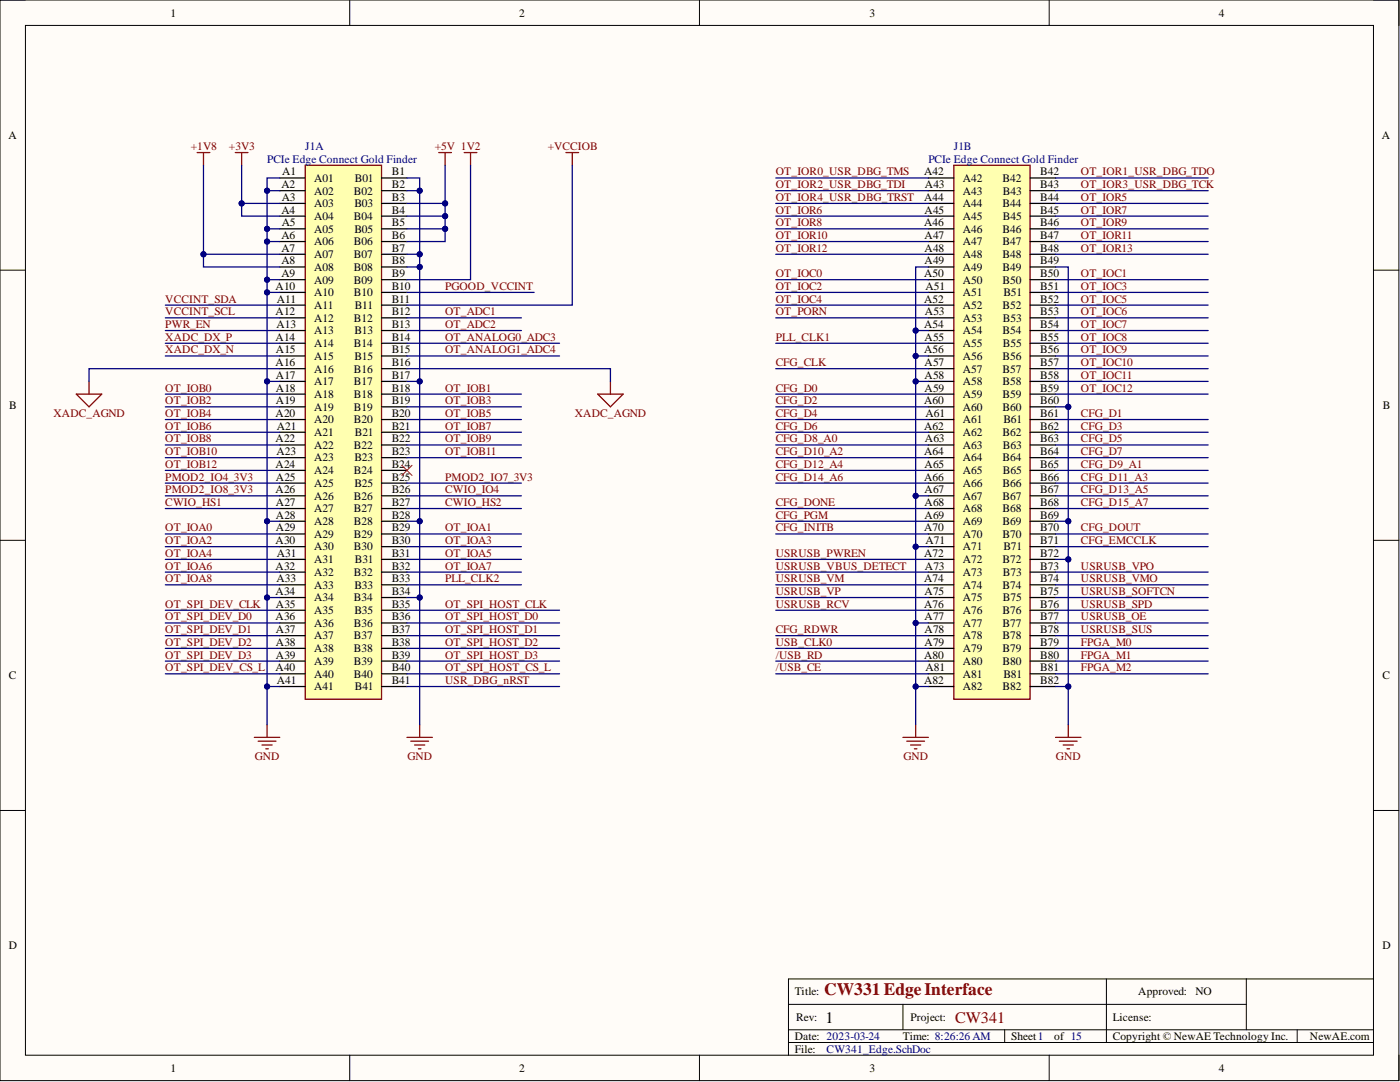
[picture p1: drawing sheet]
<svg xmlns="http://www.w3.org/2000/svg" width="279mm" height="216mm" viewBox="0 0 279 216" stroke-linecap="round" stroke-linejoin="round" font-family="sans-serif">
<path d="M0 0h279.2v215.6h-279.2z" fill-rule="evenodd" fill="#fffcf8"/>
<path d="M0 0h279.2v215.6h-279.2z" fill="none" stroke="#000" stroke-width=".2"/>
<path d="M5.1 5.1h269v205.5h-269z" fill-rule="evenodd" fill="#fffcf8"/>
<g fill="none" stroke="#000" stroke-width=".2">
<path d="M0 0h5.1M5.1 5.1h269v205.5h-269zM69.8 0v5.1M139.6 0v5.1M209.4 0v5.1M274.1 0h5.1v5.1M0 53.9h5.1M274.1 53.9h5.1M0 107.8h5.1M274.1 107.8h5.1M0 161.7h5.1M274.1 161.7h5.1"/>
<path d="M220.8 195.3v12.7M248.7 195.3v10.2M274.1 195.3h-116.7v15.3M69.8 210.6v5M139.6 210.6v5M157.4 200.4h91.3M157.4 208h116.7M157.4 205.5h116.7M180.2 200.4v5.1M200.5 205.5v2.5M209.4 210.6v5M258.9 205.5v2.5"/>
<path d="M279.2 210.6v5"/>
</g>
<path d="M60.9 33h15.2v106.5h-15.2z" fill-rule="evenodd" fill="#ffffb0"/>
<path d="M60.9 33h15.2v106.5h-15.2z" fill="none" stroke="#800000" stroke-width=".25"/>
<g fill="none" stroke="#000" stroke-width=".25">
<path d="M55.8 35.5h5.1M55.8 38.1h5.1M76.1 35.5h5.1M76.1 38.1h5.1M55.8 40.6h5.1M55.8 43.1h5.1M55.8 45.7h5.1M55.8 48.2h5.1M55.8 50.7h5.1M55.8 53.3h5.1M55.8 55.8h5.1M55.8 58.3h5.1"/>
<path d="M76.1 40.6h5.1M76.1 43.1h5.1M76.1 45.7h5.1M76.1 48.2h5.1M76.1 50.7h5.1M76.1 53.3h5.1M76.1 55.8h5.1M76.1 58.3h5.1M55.8 60.9h5.1M55.8 63.4h5.1M55.8 66h5.1M55.8 68.5h5.1"/>
<path d="M55.8 71h5.1M55.8 73.6h5.1M55.8 76.1h5.1M55.8 78.6h5.1M76.1 60.9h5.1M76.1 63.4h5.1M76.1 66h5.1M76.1 68.5h5.1M76.1 71h5.1M76.1 73.6h5.1M76.1 76.1h5.1M76.1 78.6h5.1"/>
<path d="M55.8 81.2h5.1M55.8 83.7h5.1M55.8 86.3h5.1M55.8 88.8h5.1M55.8 91.3h5.1M55.8 93.9h5.1M55.8 96.4h5.1M55.8 98.9h5.1M76.1 81.2h5.1M76.1 83.7h5.1M76.1 86.3h5.1M76.1 88.8h5.1"/>
<path d="M76.1 91.3h5.1M76.1 93.9h5.1M76.1 96.4h5.1M76.1 98.9h5.1M55.8 101.5h5.1M55.8 104h5.1M55.8 106.5h5.1M55.8 109.1h5.1M55.8 111.6h5.1M55.8 114.2h5.1M55.8 116.7h5.1M55.8 119.2h5.1"/>
<path d="M76.1 101.5h5.1M76.1 104h5.1M76.1 106.5h5.1M76.1 109.1h5.1M76.1 111.6h5.1M76.1 114.2h5.1M76.1 116.7h5.1M76.1 119.2h5.1M55.8 121.8h5.1M55.8 124.3h5.1M55.8 126.8h5.1M55.8 129.4h5.1"/>
<path d="M55.8 131.9h5.1M55.8 134.5h5.1M55.8 137h5.1M76.1 121.8h5.1M76.1 124.3h5.1M76.1 126.8h5.1M76.1 129.4h5.1M76.1 131.9h5.1M76.1 134.5h5.1M76.1 137h5.1"/>
</g>
<path d="M190.4 33h15.2v106.5h-15.2z" fill-rule="evenodd" fill="#ffffb0"/>
<g fill="none" stroke="#800000" stroke-width=".25">
<path d="M39.3 30.4h2.6M40.6 30.4v2.6M47 30.4h2.5M48.2 30.4v2.6M87.6 30.4h2.5M88.8 30.4v2.6M92.6 30.4h2.6M93.9 30.4v2.6M112.9 30.4h2.6M114.2 30.4v2.6M190.4 33h15.2v106.5h-15.2zM15.2 78.6h5.1l-2.5 2.6z"/>
<path d="M17.8 76.1v2.5M119.3 78.6h5.1l-2.6 2.6zM121.8 76.1v2.5M50.8 147.1h5M51.5 147.9h3.6M52.3 148.7h2M53 149.4h.6M53.3 144.6v2.5M81.2 147.1h5.1M82 147.9h3.5M82.7 148.7h2.1M83.5 149.4h.5"/>
<path d="M83.8 144.6v2.5M180.2 147.1h5.1M181 147.9h3.5M181.7 148.7h2.1M182.5 149.4h.5M182.7 144.6v2.5M210.7 147.1h5M211.4 147.9h3.6M212.2 148.7h2M212.9 149.4h.5M213.2 144.6v2.5"/>
</g>
<g fill="none" stroke="#000" stroke-width=".25">
<path d="M185.3 35.5h5.1M185.3 38.1h5.1M205.6 35.5h5.1M205.6 38.1h5.1M185.3 40.6h5.1M185.3 43.1h5.1M185.3 45.7h5.1M185.3 48.2h5.1M185.3 50.7h5.1M185.3 53.3h5.1M185.3 55.8h5.1M185.3 58.3h5.1"/>
<path d="M205.6 40.6h5.1M205.6 43.1h5.1M205.6 45.7h5.1M205.6 48.2h5.1M205.6 50.7h5.1M205.6 53.3h5.1M205.6 55.8h5.1M205.6 58.3h5.1M185.3 60.9h5.1M185.3 63.4h5.1M185.3 66h5.1M185.3 68.5h5.1"/>
<path d="M185.3 71h5.1M185.3 73.6h5.1M185.3 76.1h5.1M185.3 78.6h5.1M205.6 60.9h5.1M205.6 63.4h5.1M205.6 66h5.1M205.6 68.5h5.1M205.6 71h5.1M205.6 73.6h5.1M205.6 76.1h5.1M205.6 78.6h5.1"/>
<path d="M185.3 81.2h5.1M185.3 83.7h5.1M185.3 86.3h5.1M185.3 88.8h5.1M185.3 91.3h5.1M185.3 93.9h5.1M185.3 96.4h5.1M185.3 98.9h5.1M205.6 81.2h5.1M205.6 83.7h5.1M205.6 86.3h5.1M205.6 88.8h5.1"/>
<path d="M205.6 91.3h5.1M205.6 93.9h5.1M205.6 96.4h5.1M205.6 98.9h5.1M185.3 101.5h5.1M185.3 104h5.1M185.3 106.5h5.1M185.3 109.1h5.1M185.3 111.6h5.1M185.3 114.2h5.1M185.3 116.7h5.1M185.3 119.2h5.1"/>
<path d="M205.6 101.5h5.1M205.6 104h5.1M205.6 106.5h5.1M205.6 109.1h5.1M205.6 111.6h5.1M205.6 114.2h5.1M205.6 116.7h5.1M205.6 119.2h5.1M185.3 121.8h5.1M185.3 124.3h5.1M185.3 126.8h5.1M185.3 129.4h5.1"/>
<path d="M185.3 131.9h5.1M185.3 134.5h5.1M185.3 137h5.1M205.6 121.8h5.1M205.6 124.3h5.1M205.6 126.8h5.1M205.6 129.4h5.1M205.6 131.9h5.1M205.6 134.5h5.1M205.6 137h5.1"/>
</g>
<path d="M80.2 92.8l2 2.1M82.2 92.8l-2 2.1" fill="none" stroke="#f00" stroke-width=".2"/>
<path d="M55.8 35.5h-2.5v109.1" fill="none" stroke="#000080" stroke-width=".25"/>
<circle cx="53.3" cy="38.1" r=".51" fill="#000080"/>
<circle cx="53.3" cy="38.1" r=".51" fill="none" stroke="#000080" stroke-width=".2"/>
<circle cx="53.3" cy="45.7" r=".51" fill="#000080"/>
<circle cx="53.3" cy="45.7" r=".51" fill="none" stroke="#000080" stroke-width=".2"/>
<circle cx="53.3" cy="48.2" r=".51" fill="#000080"/>
<circle cx="53.3" cy="48.2" r=".51" fill="none" stroke="#000080" stroke-width=".2"/>
<circle cx="53.3" cy="55.8" r=".51" fill="#000080"/>
<circle cx="53.3" cy="55.8" r=".51" fill="none" stroke="#000080" stroke-width=".2"/>
<circle cx="53.3" cy="58.3" r=".51" fill="#000080"/>
<circle cx="53.3" cy="58.3" r=".51" fill="none" stroke="#000080" stroke-width=".2"/>
<circle cx="53.3" cy="76.1" r=".51" fill="#000080"/>
<circle cx="53.3" cy="76.1" r=".51" fill="none" stroke="#000080" stroke-width=".2"/>
<circle cx="53.3" cy="104" r=".51" fill="#000080"/>
<circle cx="53.3" cy="104" r=".51" fill="none" stroke="#000080" stroke-width=".2"/>
<circle cx="53.3" cy="119.2" r=".51" fill="#000080"/>
<circle cx="53.3" cy="119.2" r=".51" fill="none" stroke="#000080" stroke-width=".2"/>
<circle cx="53.3" cy="137" r=".51" fill="#000080"/>
<circle cx="53.3" cy="137" r=".51" fill="none" stroke="#000080" stroke-width=".2"/>
<path d="M81.2 35.5h2.6v109.1" fill="none" stroke="#000080" stroke-width=".25"/>
<circle cx="83.8" cy="38.1" r=".51" fill="#000080"/>
<circle cx="83.8" cy="38.1" r=".51" fill="none" stroke="#000080" stroke-width=".2"/>
<circle cx="83.8" cy="50.7" r=".51" fill="#000080"/>
<circle cx="83.8" cy="50.7" r=".51" fill="none" stroke="#000080" stroke-width=".2"/>
<circle cx="83.8" cy="53.3" r=".51" fill="#000080"/>
<circle cx="83.8" cy="53.3" r=".51" fill="none" stroke="#000080" stroke-width=".2"/>
<circle cx="83.8" cy="76.1" r=".51" fill="#000080"/>
<circle cx="83.8" cy="76.1" r=".51" fill="none" stroke="#000080" stroke-width=".2"/>
<circle cx="83.8" cy="104" r=".51" fill="#000080"/>
<circle cx="83.8" cy="104" r=".51" fill="none" stroke="#000080" stroke-width=".2"/>
<circle cx="83.8" cy="119.2" r=".51" fill="#000080"/>
<circle cx="83.8" cy="119.2" r=".51" fill="none" stroke="#000080" stroke-width=".2"/>
<path d="M53.3 38.1h2.5" fill="none" stroke="#000080" stroke-width=".25"/>
<circle cx="53.3" cy="38.1" r=".51" fill="#000080"/>
<circle cx="53.3" cy="38.1" r=".51" fill="none" stroke="#000080" stroke-width=".2"/>
<path d="M53.3 45.7h2.5" fill="none" stroke="#000080" stroke-width=".25"/>
<circle cx="53.3" cy="45.7" r=".51" fill="#000080"/>
<circle cx="53.3" cy="45.7" r=".51" fill="none" stroke="#000080" stroke-width=".2"/>
<path d="M53.3 48.2h2.5" fill="none" stroke="#000080" stroke-width=".25"/>
<circle cx="53.3" cy="48.2" r=".51" fill="#000080"/>
<circle cx="53.3" cy="48.2" r=".51" fill="none" stroke="#000080" stroke-width=".2"/>
<path d="M53.3 55.8h2.5" fill="none" stroke="#000080" stroke-width=".25"/>
<circle cx="53.3" cy="55.8" r=".51" fill="#000080"/>
<circle cx="53.3" cy="55.8" r=".51" fill="none" stroke="#000080" stroke-width=".2"/>
<path d="M53.3 58.3h2.5" fill="none" stroke="#000080" stroke-width=".25"/>
<circle cx="53.3" cy="58.3" r=".51" fill="#000080"/>
<circle cx="53.3" cy="58.3" r=".51" fill="none" stroke="#000080" stroke-width=".2"/>
<path d="M53.3 76.1h2.5" fill="none" stroke="#000080" stroke-width=".25"/>
<circle cx="53.3" cy="76.1" r=".51" fill="#000080"/>
<circle cx="53.3" cy="76.1" r=".51" fill="none" stroke="#000080" stroke-width=".2"/>
<path d="M53.3 104h2.5" fill="none" stroke="#000080" stroke-width=".25"/>
<circle cx="53.3" cy="104" r=".51" fill="#000080"/>
<circle cx="53.3" cy="104" r=".51" fill="none" stroke="#000080" stroke-width=".2"/>
<path d="M53.3 119.2h2.5" fill="none" stroke="#000080" stroke-width=".25"/>
<circle cx="53.3" cy="119.2" r=".51" fill="#000080"/>
<circle cx="53.3" cy="119.2" r=".51" fill="none" stroke="#000080" stroke-width=".2"/>
<path d="M53.3 137h2.5" fill="none" stroke="#000080" stroke-width=".25"/>
<circle cx="53.3" cy="137" r=".51" fill="#000080"/>
<circle cx="53.3" cy="137" r=".51" fill="none" stroke="#000080" stroke-width=".2"/>
<path d="M81.2 38.1h2.6" fill="none" stroke="#000080" stroke-width=".25"/>
<circle cx="83.8" cy="38.1" r=".51" fill="#000080"/>
<circle cx="83.8" cy="38.1" r=".51" fill="none" stroke="#000080" stroke-width=".2"/>
<path d="M81.2 50.7h2.6" fill="none" stroke="#000080" stroke-width=".25"/>
<circle cx="83.8" cy="50.7" r=".51" fill="#000080"/>
<circle cx="83.8" cy="50.7" r=".51" fill="none" stroke="#000080" stroke-width=".2"/>
<path d="M81.2 53.3h2.6" fill="none" stroke="#000080" stroke-width=".25"/>
<circle cx="83.8" cy="53.3" r=".51" fill="#000080"/>
<circle cx="83.8" cy="53.3" r=".51" fill="none" stroke="#000080" stroke-width=".2"/>
<path d="M81.2 76.1h2.6" fill="none" stroke="#000080" stroke-width=".25"/>
<circle cx="83.8" cy="76.1" r=".51" fill="#000080"/>
<circle cx="83.8" cy="76.1" r=".51" fill="none" stroke="#000080" stroke-width=".2"/>
<path d="M81.2 104h2.6" fill="none" stroke="#000080" stroke-width=".25"/>
<circle cx="83.8" cy="104" r=".51" fill="#000080"/>
<circle cx="83.8" cy="104" r=".51" fill="none" stroke="#000080" stroke-width=".2"/>
<path d="M81.2 119.2h2.6" fill="none" stroke="#000080" stroke-width=".25"/>
<circle cx="83.8" cy="119.2" r=".51" fill="#000080"/>
<circle cx="83.8" cy="119.2" r=".51" fill="none" stroke="#000080" stroke-width=".2"/>
<path d="M210.7 53.3h2.5v91.3" fill="none" stroke="#000080" stroke-width=".25"/>
<circle cx="213.2" cy="137" r=".51" fill="#000080"/>
<circle cx="213.2" cy="137" r=".51" fill="none" stroke="#000080" stroke-width=".2"/>
<circle cx="213.2" cy="111.6" r=".51" fill="#000080"/>
<circle cx="213.2" cy="111.6" r=".51" fill="none" stroke="#000080" stroke-width=".2"/>
<circle cx="213.2" cy="104" r=".51" fill="#000080"/>
<circle cx="213.2" cy="104" r=".51" fill="none" stroke="#000080" stroke-width=".2"/>
<circle cx="213.2" cy="81.2" r=".51" fill="#000080"/>
<circle cx="213.2" cy="81.2" r=".51" fill="none" stroke="#000080" stroke-width=".2"/>
<path d="M185.3 53.3h-2.6v91.3" fill="none" stroke="#000080" stroke-width=".25"/>
<circle cx="182.7" cy="66" r=".51" fill="#000080"/>
<circle cx="182.7" cy="66" r=".51" fill="none" stroke="#000080" stroke-width=".2"/>
<circle cx="182.7" cy="71" r=".51" fill="#000080"/>
<circle cx="182.7" cy="71" r=".51" fill="none" stroke="#000080" stroke-width=".2"/>
<circle cx="182.7" cy="76.1" r=".51" fill="#000080"/>
<circle cx="182.7" cy="76.1" r=".51" fill="none" stroke="#000080" stroke-width=".2"/>
<circle cx="182.7" cy="98.9" r=".51" fill="#000080"/>
<circle cx="182.7" cy="98.9" r=".51" fill="none" stroke="#000080" stroke-width=".2"/>
<circle cx="182.7" cy="109.1" r=".51" fill="#000080"/>
<circle cx="182.7" cy="109.1" r=".51" fill="none" stroke="#000080" stroke-width=".2"/>
<circle cx="182.7" cy="124.3" r=".51" fill="#000080"/>
<circle cx="182.7" cy="124.3" r=".51" fill="none" stroke="#000080" stroke-width=".2"/>
<circle cx="182.7" cy="137" r=".51" fill="#000080"/>
<circle cx="182.7" cy="137" r=".51" fill="none" stroke="#000080" stroke-width=".2"/>
<path d="M182.7 66h2.6" fill="none" stroke="#000080" stroke-width=".25"/>
<circle cx="182.7" cy="66" r=".51" fill="#000080"/>
<circle cx="182.7" cy="66" r=".51" fill="none" stroke="#000080" stroke-width=".2"/>
<path d="M182.7 71h2.6" fill="none" stroke="#000080" stroke-width=".25"/>
<circle cx="182.7" cy="71" r=".51" fill="#000080"/>
<circle cx="182.7" cy="71" r=".51" fill="none" stroke="#000080" stroke-width=".2"/>
<path d="M182.7 76.1h2.6" fill="none" stroke="#000080" stroke-width=".25"/>
<circle cx="182.7" cy="76.1" r=".51" fill="#000080"/>
<circle cx="182.7" cy="76.1" r=".51" fill="none" stroke="#000080" stroke-width=".2"/>
<path d="M210.7 81.2h2.5" fill="none" stroke="#000080" stroke-width=".25"/>
<circle cx="213.2" cy="81.2" r=".51" fill="#000080"/>
<circle cx="213.2" cy="81.2" r=".51" fill="none" stroke="#000080" stroke-width=".2"/>
<path d="M182.7 124.3h2.6" fill="none" stroke="#000080" stroke-width=".25"/>
<circle cx="182.7" cy="124.3" r=".51" fill="#000080"/>
<circle cx="182.7" cy="124.3" r=".51" fill="none" stroke="#000080" stroke-width=".2"/>
<path d="M182.7 137h2.6" fill="none" stroke="#000080" stroke-width=".25"/>
<circle cx="182.7" cy="137" r=".51" fill="#000080"/>
<circle cx="182.7" cy="137" r=".51" fill="none" stroke="#000080" stroke-width=".2"/>
<path d="M182.7 109.1h2.6" fill="none" stroke="#000080" stroke-width=".25"/>
<circle cx="182.7" cy="109.1" r=".51" fill="#000080"/>
<circle cx="182.7" cy="109.1" r=".51" fill="none" stroke="#000080" stroke-width=".2"/>
<path d="M182.7 98.9h2.6" fill="none" stroke="#000080" stroke-width=".25"/>
<circle cx="182.7" cy="98.9" r=".51" fill="#000080"/>
<circle cx="182.7" cy="98.9" r=".51" fill="none" stroke="#000080" stroke-width=".2"/>
<path d="M210.7 104h2.5" fill="none" stroke="#000080" stroke-width=".25"/>
<circle cx="213.2" cy="104" r=".51" fill="#000080"/>
<circle cx="213.2" cy="104" r=".51" fill="none" stroke="#000080" stroke-width=".2"/>
<path d="M210.7 111.6h2.5" fill="none" stroke="#000080" stroke-width=".25"/>
<circle cx="213.2" cy="111.6" r=".51" fill="#000080"/>
<circle cx="213.2" cy="111.6" r=".51" fill="none" stroke="#000080" stroke-width=".2"/>
<path d="M210.7 137h2.5" fill="none" stroke="#000080" stroke-width=".25"/>
<circle cx="213.2" cy="137" r=".51" fill="#000080"/>
<circle cx="213.2" cy="137" r=".51" fill="none" stroke="#000080" stroke-width=".2"/>
<path d="M48.2 33v7.6h7.6" fill="none" stroke="#000080" stroke-width=".25"/>
<circle cx="48.2" cy="40.6" r=".51" fill="#000080"/>
<circle cx="48.2" cy="40.6" r=".51" fill="none" stroke="#000080" stroke-width=".2"/>
<path d="M48.2 40.6v2.5h7.6" fill="none" stroke="#000080" stroke-width=".25"/>
<circle cx="48.2" cy="40.6" r=".51" fill="#000080"/>
<circle cx="48.2" cy="40.6" r=".51" fill="none" stroke="#000080" stroke-width=".2"/>
<path d="M40.6 33v17.7h15.2" fill="none" stroke="#000080" stroke-width=".25"/>
<circle cx="40.6" cy="50.7" r=".51" fill="#000080"/>
<circle cx="40.6" cy="50.7" r=".51" fill="none" stroke="#000080" stroke-width=".2"/>
<path d="M40.6 50.7v2.6h15.2" fill="none" stroke="#000080" stroke-width=".25"/>
<circle cx="40.6" cy="50.7" r=".51" fill="#000080"/>
<circle cx="40.6" cy="50.7" r=".51" fill="none" stroke="#000080" stroke-width=".2"/>
<path d="M88.8 33v15.2h-7.6" fill="none" stroke="#000080" stroke-width=".25"/>
<circle cx="88.8" cy="40.6" r=".51" fill="#000080"/>
<circle cx="88.8" cy="40.6" r=".51" fill="none" stroke="#000080" stroke-width=".2"/>
<circle cx="88.8" cy="43.1" r=".51" fill="#000080"/>
<circle cx="88.8" cy="43.1" r=".51" fill="none" stroke="#000080" stroke-width=".2"/>
<circle cx="88.8" cy="45.7" r=".51" fill="#000080"/>
<circle cx="88.8" cy="45.7" r=".51" fill="none" stroke="#000080" stroke-width=".2"/>
<path d="M81.2 45.7h7.6" fill="none" stroke="#000080" stroke-width=".25"/>
<circle cx="88.8" cy="45.7" r=".51" fill="#000080"/>
<circle cx="88.8" cy="45.7" r=".51" fill="none" stroke="#000080" stroke-width=".2"/>
<path d="M81.2 43.1h7.6" fill="none" stroke="#000080" stroke-width=".25"/>
<circle cx="88.8" cy="43.1" r=".51" fill="#000080"/>
<circle cx="88.8" cy="43.1" r=".51" fill="none" stroke="#000080" stroke-width=".2"/>
<path d="M81.2 40.6h7.6" fill="none" stroke="#000080" stroke-width=".25"/>
<circle cx="88.8" cy="40.6" r=".51" fill="#000080"/>
<circle cx="88.8" cy="40.6" r=".51" fill="none" stroke="#000080" stroke-width=".2"/>
<g fill="none" stroke="#000080" stroke-width=".25">
<path d="M93.9 33v22.8h-12.7M114.2 33v27.9h-33M154.8 35.5h30.5M154.8 38.1h30.5M210.7 35.5h30.4M210.7 38.1h30.4M81.2 58.3h25.4M154.8 58.3h30.5M154.8 40.6h30.5M154.8 43.1h30.5M154.8 45.7h30.5M154.8 48.2h30.5"/>
<path d="M154.8 50.7h30.5M154.8 55.8h30.5M210.7 58.3h30.4M210.7 40.6h30.4M210.7 43.1h30.4M210.7 45.7h30.4M210.7 48.2h30.4M210.7 50.7h30.4M210.7 55.8h30.4M33 71h22.8M33 68.5h22.8M33 60.9h22.8"/>
<path d="M33 63.4h22.8M33 66h22.8M33 78.6h22.8M55.8 73.6h-38v2.5M81.2 73.6h40.6v2.5M81.2 71h30.5M81.2 68.5h30.5M81.2 63.4h22.9M81.2 66h22.9M81.2 78.6h22.9M154.8 68.5h30.5M154.8 60.9h30.5"/>
<path d="M154.8 63.4h30.5M154.8 78.6h30.5M154.8 73.6h30.5M210.7 71h30.4M210.7 68.5h30.4M210.7 60.9h30.4M210.7 63.4h30.4M210.7 66h30.4M210.7 78.6h30.4M210.7 73.6h30.4M210.7 76.1h30.4M33 81.2h22.8"/>
<path d="M33 83.7h22.8M33 86.3h22.8M33 88.8h22.8M33 98.9h22.8M33 96.4h22.8M33 93.9h22.8M33 91.3h22.8M81.2 81.2h22.9M81.2 83.7h22.9M81.2 86.3h22.9M81.2 88.8h22.9M81.2 98.9h22.9"/>
<path d="M81.2 96.4h22.9M81.2 91.3h22.9M154.8 81.2h30.5M154.8 83.7h30.5M154.8 86.3h30.5M154.8 88.8h30.5M154.8 96.4h30.5M154.8 93.9h30.5M154.8 91.3h30.5M210.7 83.7h30.4M210.7 86.3h30.4M210.7 88.8h30.4"/>
<path d="M210.7 98.9h30.4M210.7 96.4h30.4M210.7 93.9h30.4M210.7 91.3h30.4M33 101.5h22.8M33 106.5h22.8M33 109.1h22.8M33 111.6h22.8M33 114.2h22.8M33 116.7h22.8M81.2 101.5h22.9M81.2 106.5h22.9"/>
<path d="M81.2 109.1h22.9M81.2 111.6h22.9M81.2 114.2h22.9M81.2 116.7h22.9M154.8 101.5h30.5M154.8 106.5h30.5M154.8 111.6h30.5M154.8 114.2h30.5M154.8 116.7h30.5M154.8 104h30.5M154.8 119.2h30.5M210.7 101.5h30.4"/>
<path d="M210.7 106.5h30.4M210.7 109.1h30.4M210.7 114.2h30.4M210.7 116.7h30.4M210.7 119.2h30.4M33 121.8h22.8M33 124.3h22.8M33 126.8h22.8M33 129.4h22.8M33 131.9h22.8M33 134.5h22.8M81.2 121.8h30.5"/>
<path d="M81.2 124.3h30.5M81.2 126.8h30.5M81.2 129.4h30.5M81.2 131.9h30.5M81.2 134.5h30.5M81.2 137h30.5M154.8 121.8h30.5M154.8 126.8h30.5M154.8 129.4h30.5M154.8 131.9h30.5M154.8 134.5h30.5M210.7 121.8h30.4"/>
<path d="M210.7 124.3h30.4M210.7 126.8h30.4M210.7 129.4h30.4M210.7 131.9h30.4M210.7 134.5h30.4"/>
</g>
<text font-size="3.5" fill="#800000" x="164.5" y="198.6">CW331 EdgeInterface</text>
<text font-size="3.2" x="164.7" y="204">1</text>
<text font-size="3.2" fill="#800000" x="190.6" y="204">CW341</text>
<g font-size="2.3">
<text x="34" y="3.3">1</text>
<text x="103.6" y="3.3">2</text>
<text x="173.5" y="3.3">3</text>
<text x="243.2" y="3.3">4</text>
<text x="1.7" y="27.7">A</text>
<text x="275.8" y="27.7">A</text>
<text x="56.3" y="35">A1</text>
<text x="78.2" y="35">B1</text>
<text x="184.4" y="35">A42</text>
<text x="207.6" y="35">B42</text>
<text x="56.2" y="37.5">A2</text>
<text x="56.3" y="40.1">A3</text>
<text x="62.7" y="36.3">A01</text>
<text x="62.7" y="38.8">A02</text>
<text x="62.7" y="41.3">A03</text>
<text x="70.6" y="38.8">B02</text>
<text x="70.7" y="41.3">B03</text>
<text x="70.8" y="36.3">B01</text>
<text x="78.2" y="37.5">B2</text>
<text x="78.2" y="40.1">B3</text>
<text x="184.4" y="40.1">A44</text>
<text x="184.6" y="37.5">A43</text>
<text x="192.1" y="36.3">A42</text>
<text x="192.1" y="38.8">A43</text>
<text x="192.1" y="41.3">A44</text>
<text x="200.1" y="36.3">B42</text>
<text x="200.1" y="41.3">B44</text>
<text x="200.2" y="38.8">B43</text>
<text x="207.6" y="37.5">B43</text>
<text x="207.6" y="40.1">B44</text>
<text x="56.2" y="42.6">A4</text>
<text x="56.2" y="47.7">A6</text>
<text x="56.3" y="45.2">A5</text>
<text x="62.7" y="43.9">A04</text>
<text x="62.7" y="46.4">A05</text>
<text x="70.6" y="43.9">B04</text>
<text x="70.7" y="46.4">B05</text>
<text x="78.2" y="42.6">B4</text>
<text x="78.2" y="45.2">B5</text>
<text x="78.2" y="47.7">B6</text>
<text x="184.4" y="45.2">A46</text>
<text x="184.5" y="42.6">A45</text>
<text x="184.5" y="47.7">A47</text>
<text x="192.1" y="43.9">A45</text>
<text x="192.1" y="46.4">A46</text>
<text x="200.1" y="46.4">B46</text>
<text x="200.2" y="43.9">B45</text>
<text x="207.6" y="42.6">B45</text>
<text x="207.6" y="45.2">B46</text>
<text x="207.6" y="47.7">B47</text>
<text x="56.2" y="50.2">A7</text>
<text x="56.2" y="52.8">A8</text>
<text x="62.7" y="49">A06</text>
<text x="62.7" y="51.5">A07</text>
<text x="70.6" y="49">B06</text>
<text x="70.6" y="51.5">B07</text>
<text x="78.2" y="50.2">B7</text>
<text x="78.2" y="52.8">B8</text>
<text x="184.5" y="50.2">A48</text>
<text x="184.5" y="52.8">A49</text>
<text x="192.1" y="49">A47</text>
<text x="192.1" y="51.5">A48</text>
<text x="200.1" y="49">B47</text>
<text x="200.1" y="51.5">B48</text>
<text x="207.6" y="50.2">B48</text>
<text x="207.6" y="52.8">B49</text>
<text x="55" y="57.8">A10</text>
<text x="56.2" y="55.3">A9</text>
<text x="62.7" y="54">A08</text>
<text x="62.7" y="56.6">A09</text>
<text x="62.7" y="59.1">A10</text>
<text x="70.6" y="54">B08</text>
<text x="70.6" y="56.6">B09</text>
<text x="70.6" y="59.1">B10</text>
<text x="78.2" y="55.3">B9</text>
<text x="78.2" y="57.8">B10</text>
<text x="184.4" y="55.3">A50</text>
<text x="184.7" y="57.8">A51</text>
<text x="192.1" y="54">A49</text>
<text x="192.1" y="56.6">A50</text>
<text x="192.1" y="59.1">A51</text>
<text x="200.1" y="54">B49</text>
<text x="200.1" y="56.6">B50</text>
<text x="200.2" y="59.1">B51</text>
<text x="207.6" y="55.3">B50</text>
<text x="207.6" y="57.8">B51</text>
<text x="55" y="62.9">A12</text>
<text x="55.2" y="65.4">A13</text>
<text x="55.2" y="60.4">A11</text>
<text x="62.7" y="61.6">A11</text>
<text x="62.7" y="64.2">A12</text>
<text x="70.6" y="64.2">B12</text>
<text x="70.8" y="61.6">B11</text>
<text x="78.2" y="60.4">B11</text>
<text x="78.2" y="62.9">B12</text>
<text x="78.2" y="65.4">B13</text>
<text x="184.4" y="60.4">A52</text>
<text x="184.4" y="65.4">A54</text>
<text x="184.6" y="62.9">A53</text>
<text x="192.1" y="61.6">A52</text>
<text x="192.1" y="64.2">A53</text>
<text x="200.1" y="61.6">B52</text>
<text x="200.2" y="64.2">B53</text>
<text x="207.6" y="60.4">B52</text>
<text x="207.6" y="62.9">B53</text>
<text x="207.6" y="65.4">B54</text>
<text x="55" y="68">A14</text>
<text x="55.1" y="70.5">A15</text>
<text x="62.7" y="66.7">A13</text>
<text x="62.7" y="69.3">A14</text>
<text x="62.7" y="71.8">A15</text>
<text x="70.6" y="69.3">B14</text>
<text x="70.7" y="66.7">B13</text>
<text x="70.7" y="71.8">B15</text>
<text x="78.2" y="68">B14</text>
<text x="78.2" y="70.5">B15</text>
<text x="184.4" y="70.5">A56</text>
<text x="184.5" y="68">A55</text>
<text x="192.1" y="66.7">A54</text>
<text x="192.1" y="69.3">A55</text>
<text x="192.1" y="71.8">A56</text>
<text x="200.1" y="66.7">B54</text>
<text x="200.1" y="71.8">B56</text>
<text x="200.2" y="69.3">B55</text>
<text x="207.6" y="68">B55</text>
<text x="207.6" y="70.5">B56</text>
<text x="55" y="73.1">A16</text>
<text x="55.1" y="75.6">A17</text>
<text x="62.7" y="74.3">A16</text>
<text x="62.7" y="76.9">A17</text>
<text x="70.6" y="74.3">B16</text>
<text x="70.6" y="76.9">B17</text>
<text x="78.2" y="73.1">B16</text>
<text x="78.2" y="75.6">B17</text>
<text x="184.5" y="73.1">A57</text>
<text x="184.5" y="75.6">A58</text>
<text x="192.1" y="74.3">A57</text>
<text x="192.1" y="76.9">A58</text>
<text x="200.1" y="74.3">B57</text>
<text x="200.1" y="76.9">B58</text>
<text x="207.6" y="73.1">B57</text>
<text x="207.6" y="75.6">B58</text>
<text x="1.9" y="81.6">B</text>
<text x="55" y="83.2">A20</text>
<text x="55.1" y="78.1">A18</text>
<text x="55.1" y="80.7">A19</text>
<text x="62.7" y="79.4">A18</text>
<text x="62.7" y="81.9">A19</text>
<text x="70.6" y="79.4">B18</text>
<text x="70.6" y="81.9">B19</text>
<text x="78.2" y="78.1">B18</text>
<text x="78.2" y="80.7">B19</text>
<text x="78.2" y="83.2">B20</text>
<text x="184.4" y="80.7">A60</text>
<text x="184.5" y="78.1">A59</text>
<text x="184.7" y="83.2">A61</text>
<text x="192.1" y="79.4">A59</text>
<text x="192.1" y="81.9">A60</text>
<text x="200.1" y="79.4">B59</text>
<text x="200.1" y="81.9">B60</text>
<text x="207.6" y="78.1">B59</text>
<text x="207.6" y="80.7">B60</text>
<text x="207.6" y="83.2">B61</text>
<text x="276" y="81.6">B</text>
<text x="55" y="88.3">A22</text>
<text x="55.2" y="85.7">A21</text>
<text x="62.7" y="84.5">A20</text>
<text x="62.7" y="87">A21</text>
<text x="62.7" y="89.5">A22</text>
<text x="70.6" y="84.5">B20</text>
<text x="70.6" y="89.5">B22</text>
<text x="70.8" y="87">B21</text>
<text x="78.2" y="85.7">B21</text>
<text x="78.2" y="88.3">B22</text>
<text x="184.4" y="85.7">A62</text>
<text x="184.6" y="88.3">A63</text>
<text x="192.1" y="84.5">A61</text>
<text x="192.1" y="87">A62</text>
<text x="192.1" y="89.5">A63</text>
<text x="200.1" y="87">B62</text>
<text x="200.2" y="89.5">B63</text>
<text x="200.2" y="84.5">B61</text>
<text x="207.6" y="85.7">B62</text>
<text x="207.6" y="88.3">B63</text>
<text x="55" y="93.4">A24</text>
<text x="55.1" y="95.9">A25</text>
<text x="55.2" y="90.8">A23</text>
<text x="62.7" y="92.1">A23</text>
<text x="62.7" y="94.6">A24</text>
<text x="70.6" y="94.6">B24</text>
<text x="70.7" y="92.1">B23</text>
<text x="78.2" y="90.8">B23</text>
<text x="78.2" y="93.4">B24</text>
<text x="78.2" y="95.9">B25</text>
<text x="184.4" y="90.8">A64</text>
<text x="184.4" y="95.9">A66</text>
<text x="184.5" y="93.4">A65</text>
<text x="192.1" y="92.1">A64</text>
<text x="192.1" y="94.6">A65</text>
<text x="200.1" y="92.1">B64</text>
<text x="200.2" y="94.6">B65</text>
<text x="207.6" y="90.8">B64</text>
<text x="207.6" y="93.4">B65</text>
<text x="207.6" y="95.9">B66</text>
<text x="55" y="98.4">A26</text>
<text x="55.1" y="101">A27</text>
<text x="62.7" y="97.2">A25</text>
<text x="62.7" y="99.7">A26</text>
<text x="70.6" y="99.7">B26</text>
<text x="70.7" y="97.2">B25</text>
<text x="78.2" y="98.4">B26</text>
<text x="78.2" y="101">B27</text>
<text x="184.5" y="98.4">A67</text>
<text x="184.5" y="101">A68</text>
<text x="192.1" y="97.2">A66</text>
<text x="192.1" y="99.7">A67</text>
<text x="200.1" y="97.2">B66</text>
<text x="200.1" y="99.7">B67</text>
<text x="207.6" y="98.4">B67</text>
<text x="207.6" y="101">B68</text>
<text x="55.1" y="103.5">A28</text>
<text x="55.1" y="106">A29</text>
<text x="62.7" y="102.2">A27</text>
<text x="62.7" y="104.8">A28</text>
<text x="62.7" y="107.3">A29</text>
<text x="70.6" y="102.2">B27</text>
<text x="70.6" y="104.8">B28</text>
<text x="70.6" y="107.3">B29</text>
<text x="78.2" y="103.5">B28</text>
<text x="78.2" y="106">B29</text>
<text x="184.4" y="106">A70</text>
<text x="184.5" y="103.5">A69</text>
<text x="192.1" y="102.2">A68</text>
<text x="192.1" y="104.8">A69</text>
<text x="192.1" y="107.3">A70</text>
<text x="200.1" y="102.2">B68</text>
<text x="200.1" y="104.8">B69</text>
<text x="200.1" y="107.3">B70</text>
<text x="207.6" y="103.5">B69</text>
<text x="207.6" y="106">B70</text>
<text x="55" y="108.6">A30</text>
<text x="55" y="113.6">A32</text>
<text x="55.2" y="111.1">A31</text>
<text x="62.7" y="109.8">A30</text>
<text x="62.7" y="112.4">A31</text>
<text x="70.6" y="109.8">B30</text>
<text x="70.8" y="112.4">B31</text>
<text x="78.2" y="108.6">B30</text>
<text x="78.2" y="111.1">B31</text>
<text x="78.2" y="113.6">B32</text>
<text x="184.4" y="111.1">A72</text>
<text x="184.6" y="113.6">A73</text>
<text x="184.7" y="108.6">A71</text>
<text x="192.1" y="109.8">A71</text>
<text x="192.1" y="112.4">A72</text>
<text x="200.1" y="112.4">B72</text>
<text x="200.2" y="109.8">B71</text>
<text x="207.6" y="108.6">B71</text>
<text x="207.6" y="111.1">B72</text>
<text x="207.6" y="113.6">B73</text>
<text x="55" y="118.7">A34</text>
<text x="55.2" y="116.2">A33</text>
<text x="62.7" y="114.9">A32</text>
<text x="62.7" y="117.5">A33</text>
<text x="62.7" y="120">A34</text>
<text x="70.6" y="114.9">B32</text>
<text x="70.6" y="120">B34</text>
<text x="70.7" y="117.5">B33</text>
<text x="78.2" y="116.2">B33</text>
<text x="78.2" y="118.7">B34</text>
<text x="184.4" y="116.2">A74</text>
<text x="184.5" y="118.7">A75</text>
<text x="192.1" y="114.9">A73</text>
<text x="192.1" y="117.5">A74</text>
<text x="192.1" y="120">A75</text>
<text x="200.1" y="117.5">B74</text>
<text x="200.2" y="114.9">B73</text>
<text x="200.2" y="120">B75</text>
<text x="207.6" y="116.2">B74</text>
<text x="207.6" y="118.7">B75</text>
<text x="55" y="123.8">A36</text>
<text x="55.1" y="121.3">A35</text>
<text x="62.7" y="122.5">A35</text>
<text x="62.7" y="125.1">A36</text>
<text x="70.6" y="125.1">B36</text>
<text x="70.7" y="122.5">B35</text>
<text x="78.2" y="121.3">B35</text>
<text x="78.2" y="123.8">B36</text>
<text x="184.4" y="121.3">A76</text>
<text x="184.5" y="123.8">A77</text>
<text x="192.1" y="122.5">A76</text>
<text x="192.1" y="125.1">A77</text>
<text x="200.1" y="122.5">B76</text>
<text x="200.1" y="125.1">B77</text>
<text x="207.6" y="121.3">B76</text>
<text x="207.6" y="123.8">B77</text>
<text x="55.1" y="126.3">A37</text>
<text x="55.1" y="128.9">A38</text>
<text x="55.1" y="131.4">A39</text>
<text x="62.7" y="127.6">A37</text>
<text x="62.7" y="130.1">A38</text>
<text x="70.6" y="127.6">B37</text>
<text x="70.6" y="130.1">B38</text>
<text x="78.2" y="126.3">B37</text>
<text x="78.2" y="128.9">B38</text>
<text x="78.2" y="131.4">B39</text>
<text x="184.4" y="131.4">A80</text>
<text x="184.5" y="126.3">A78</text>
<text x="184.5" y="128.9">A79</text>
<text x="192.1" y="127.6">A78</text>
<text x="192.1" y="130.1">A79</text>
<text x="200.1" y="127.6">B78</text>
<text x="200.1" y="130.1">B79</text>
<text x="207.6" y="126.3">B78</text>
<text x="207.6" y="128.9">B79</text>
<text x="207.6" y="131.4">B80</text>
<text x="1.8" y="135.5">C</text>
<text x="55" y="133.9">A40</text>
<text x="55.2" y="136.5">A41</text>
<text x="62.7" y="132.7">A39</text>
<text x="62.7" y="135.2">A40</text>
<text x="62.7" y="137.7">A41</text>
<text x="70.6" y="132.7">B39</text>
<text x="70.6" y="135.2">B40</text>
<text x="70.8" y="137.7">B41</text>
<text x="78.2" y="133.9">B40</text>
<text x="78.2" y="136.5">B41</text>
<text x="184.4" y="136.5">A82</text>
<text x="184.7" y="133.9">A81</text>
<text x="192.1" y="132.7">A80</text>
<text x="192.1" y="135.2">A81</text>
<text x="192.1" y="137.7">A82</text>
<text x="200.1" y="132.7">B80</text>
<text x="200.1" y="137.7">B82</text>
<text x="200.2" y="135.2">B81</text>
<text x="207.6" y="133.9">B81</text>
<text x="207.6" y="136.5">B82</text>
<text x="275.9" y="135.5">C</text>
<text x="1.8" y="189.4">D</text>
<text x="275.9" y="189.4">D</text>
<text x="158.6" y="198.6">Title:</text>
<text x="158.9" y="203.7">Rev:</text>
<text x="181.7" y="203.7">Project:</text>
<text x="222.1" y="203.7">License:</text>
<text x="227.2" y="198.6">Approved:</text>
<text x="238.6" y="198.6">NO</text>
<text x="158.6" y="207.5">Date: 2023-03-24</text>
<text x="180.2" y="207.5">Time: 8:26:26 AM</text>
<text x="201.8" y="207.5">Sheet1</text>
<text x="210.4" y="207.5">of 15</text>
<text x="222.1" y="207.5">Copyright © NewAE Technology Inc.</text>
<text x="261.4" y="207.5">NewAE.com</text>
<text x="34" y="213.9">1</text>
<text x="103.6" y="213.9">2</text>
<text x="158.6" y="210">File:</text>
<text x="173.5" y="213.9">3</text>
<text x="243.2" y="213.9">4</text>
</g>
<g font-size="2.3" fill="#800000">
<text x="38.1" y="29.9">+1V8</text>
<text x="45.7" y="29.9">+3V3</text>
<text x="86.8" y="29.9">+5V 1V2</text>
<text x="109.3" y="29.9">+VCCIOB</text>
<text x="154.8" y="35">OT_IOR0_USR_DBG_TMS</text>
<text x="215.7" y="35">OT_IOR1_USR_DBG_TDO</text>
<text x="154.8" y="37.5">OT_IOR2_USR_DBG_TDI</text>
<text x="154.8" y="40.1">OT_IOR4_USR_DBG_TRST</text>
<text x="215.7" y="37.5">OT_IOR3_USR_DBG_TCK</text>
<text x="215.7" y="40.1">OT_IOR5</text>
<text x="154.8" y="42.6">OT_IOR6</text>
<text x="154.8" y="45.2">OT_IOR8</text>
<text x="154.8" y="47.7">OT_IOR10</text>
<text x="215.7" y="42.6">OT_IOR7</text>
<text x="215.7" y="45.2">OT_IOR9</text>
<text x="215.7" y="47.7">OT_IOR11</text>
<text x="154.8" y="50.2">OT_IOR12</text>
<text x="215.7" y="50.2">OT_IOR13</text>
<text x="88.8" y="57.8">PGOOD_VCCINT</text>
<text x="154.8" y="55.3">OT_IOC0</text>
<text x="154.8" y="57.8">OT_IOC2</text>
<text x="215.7" y="55.3">OT_IOC1</text>
<text x="215.7" y="57.8">OT_IOC3</text>
<text x="33" y="60.4">VCCINT_SDA</text>
<text x="33" y="65.4">PWR_EN</text>
<text x="33" y="62.9">VCCINT_SCL</text>
<text x="88.8" y="62.9">OT_ADC1</text>
<text x="88.8" y="65.4">OT_ADC2</text>
<text x="154.8" y="60.4">OT_IOC4</text>
<text x="154.8" y="62.9">OT_PORN</text>
<text x="215.7" y="60.4">OT_IOC5</text>
<text x="215.7" y="62.9">OT_IOC6</text>
<text x="215.7" y="65.4">OT_IOC7</text>
<text x="33" y="68">XADC_DX_P</text>
<text x="33" y="70.5">XADC_DX_N</text>
<text x="88.8" y="68">OT_ANALOG0_ADC3</text>
<text x="88.8" y="70.5">OT_ANALOG1_ADC4</text>
<text x="154.8" y="68">PLL_CLK1</text>
<text x="215.7" y="68">OT_IOC8</text>
<text x="215.7" y="70.5">OT_IOC9</text>
<text x="154.8" y="73.1">CFG_CLK</text>
<text x="215.7" y="73.1">OT_IOC10</text>
<text x="215.7" y="75.6">OT_IOC11</text>
<text x="10.7" y="83.2">XADC_AGND</text>
<text x="33" y="78.1">OT_IOB0</text>
<text x="33" y="80.7">OT_IOB2</text>
<text x="33" y="83.2">OT_IOB4</text>
<text x="88.8" y="78.1">OT_IOB1</text>
<text x="88.8" y="80.7">OT_IOB3</text>
<text x="88.8" y="83.2">OT_IOB5</text>
<text x="114.7" y="83.2">XADC_AGND</text>
<text x="154.8" y="83.2">CFG_D4</text>
<text x="154.8" y="78.1">CFG_D0</text>
<text x="154.8" y="80.7">CFG_D2</text>
<text x="215.7" y="78.1">OT_IOC12</text>
<text x="215.7" y="83.2">CFG_D1</text>
<text x="33" y="85.7">OT_IOB6</text>
<text x="33" y="88.3">OT_IOB8</text>
<text x="88.8" y="85.7">OT_IOB7</text>
<text x="88.8" y="88.3">OT_IOB9</text>
<text x="154.8" y="85.7">CFG_D6</text>
<text x="154.8" y="88.3">CFG_D8_A0</text>
<text x="215.7" y="88.3">CFG_D5</text>
<text x="215.7" y="85.7">CFG_D3</text>
<text x="33" y="90.8">OT_IOB10</text>
<text x="33" y="93.4">OT_IOB12</text>
<text x="33" y="95.9">PMOD2_IO4_3V3</text>
<text x="88.8" y="90.8">OT_IOB11</text>
<text x="88.8" y="95.9">PMOD2_IO7_3V3</text>
<text x="154.8" y="90.8">CFG_D10_A2</text>
<text x="154.8" y="93.4">CFG_D12_A4</text>
<text x="154.8" y="95.9">CFG_D14_A6</text>
<text x="215.7" y="90.8">CFG_D7</text>
<text x="215.7" y="93.4">CFG_D9_A1</text>
<text x="215.7" y="95.9">CFG_D11_A3</text>
<text x="33" y="101">CWIO_HS1</text>
<text x="33" y="98.4">PMOD2_IO8_3V3</text>
<text x="88.8" y="98.4">CWIO_IO4</text>
<text x="88.8" y="101">CWIO_HS2</text>
<text x="154.8" y="101">CFG_DONE</text>
<text x="215.7" y="98.4">CFG_D13_A5</text>
<text x="215.7" y="101">CFG_D15_A7</text>
<text x="33" y="106">OT_IOA0</text>
<text x="88.8" y="106">OT_IOA1</text>
<text x="154.8" y="106">CFG_INITB</text>
<text x="154.8" y="103.5">CFG_PGM</text>
<text x="215.7" y="106">CFG_DOUT</text>
<text x="33" y="108.6">OT_IOA2</text>
<text x="33" y="111.1">OT_IOA4</text>
<text x="33" y="113.6">OT_IOA6</text>
<text x="88.8" y="108.6">OT_IOA3</text>
<text x="88.8" y="111.1">OT_IOA5</text>
<text x="88.8" y="113.6">OT_IOA7</text>
<text x="154.8" y="113.6">USRUSB_VBUS_DETECT</text>
<text x="154.8" y="111.1">USRUSB_PWREN</text>
<text x="215.7" y="113.6">USRUSB_VPO</text>
<text x="215.7" y="108.6">CFG_EMCCLK</text>
<text x="33" y="116.2">OT_IOA8</text>
<text x="88.8" y="116.2">PLL_CLK2</text>
<text x="154.8" y="116.2">USRUSB_VM</text>
<text x="154.8" y="118.7">USRUSB_VP</text>
<text x="215.7" y="116.2">USRUSB_VMO</text>
<text x="215.7" y="118.7">USRUSB_SOFTCN</text>
<text x="33" y="121.3">OT_SPI_DEV_CLK</text>
<text x="33" y="123.8">OT_SPI_DEV_D0</text>
<text x="88.8" y="123.8">OT_SPI_HOST_D0</text>
<text x="88.8" y="121.3">OT_SPI_HOST_CLK</text>
<text x="154.8" y="121.3">USRUSB_RCV</text>
<text x="215.7" y="121.3">USRUSB_SPD</text>
<text x="215.7" y="123.8">USRUSB_OE</text>
<text x="33" y="126.3">OT_SPI_DEV_D1</text>
<text x="33" y="128.9">OT_SPI_DEV_D2</text>
<text x="33" y="131.4">OT_SPI_DEV_D3</text>
<text x="88.8" y="126.3">OT_SPI_HOST_D1</text>
<text x="88.8" y="128.9">OT_SPI_HOST_D2</text>
<text x="88.8" y="131.4">OT_SPI_HOST_D3</text>
<text x="154.8" y="126.3">CFG_RDWR</text>
<text x="154.8" y="128.9">USB_CLK0</text>
<text x="154.8" y="131.4">/USB_RD</text>
<text x="215.7" y="126.3">USRUSB_SUS</text>
<text x="215.7" y="128.9">FPGA_M0</text>
<text x="215.7" y="131.4">FPGA_M1</text>
<text x="33" y="133.9">OT_SPI_DEV_CS_L</text>
<text x="88.8" y="133.9">OT_SPI_HOST_CS_L</text>
<text x="88.8" y="136.5">USR_DBG_nRST</text>
<text x="154.8" y="133.9">/USB_CE</text>
<text x="215.7" y="133.9">FPGA_M2</text>
<text x="50.8" y="151.7">GND</text>
<text x="81.3" y="151.7">GND</text>
<text x="180.3" y="151.7">GND</text>
<text x="210.7" y="151.7">GND</text>
</g>
<g font-size="2.3" fill="#000080">
<text x="60.9" y="29.9">J1A</text>
<text x="190.4" y="29.9">J1B</text>
<text x="53.3" y="32.5">PCIe Edge Connect Gold Finder</text>
<text x="185.3" y="32.5">PCIe Edge Connect Gold Finder</text>
<text x="165" y="210">CW341_Edge.SchDoc</text>
</g>
</svg>
